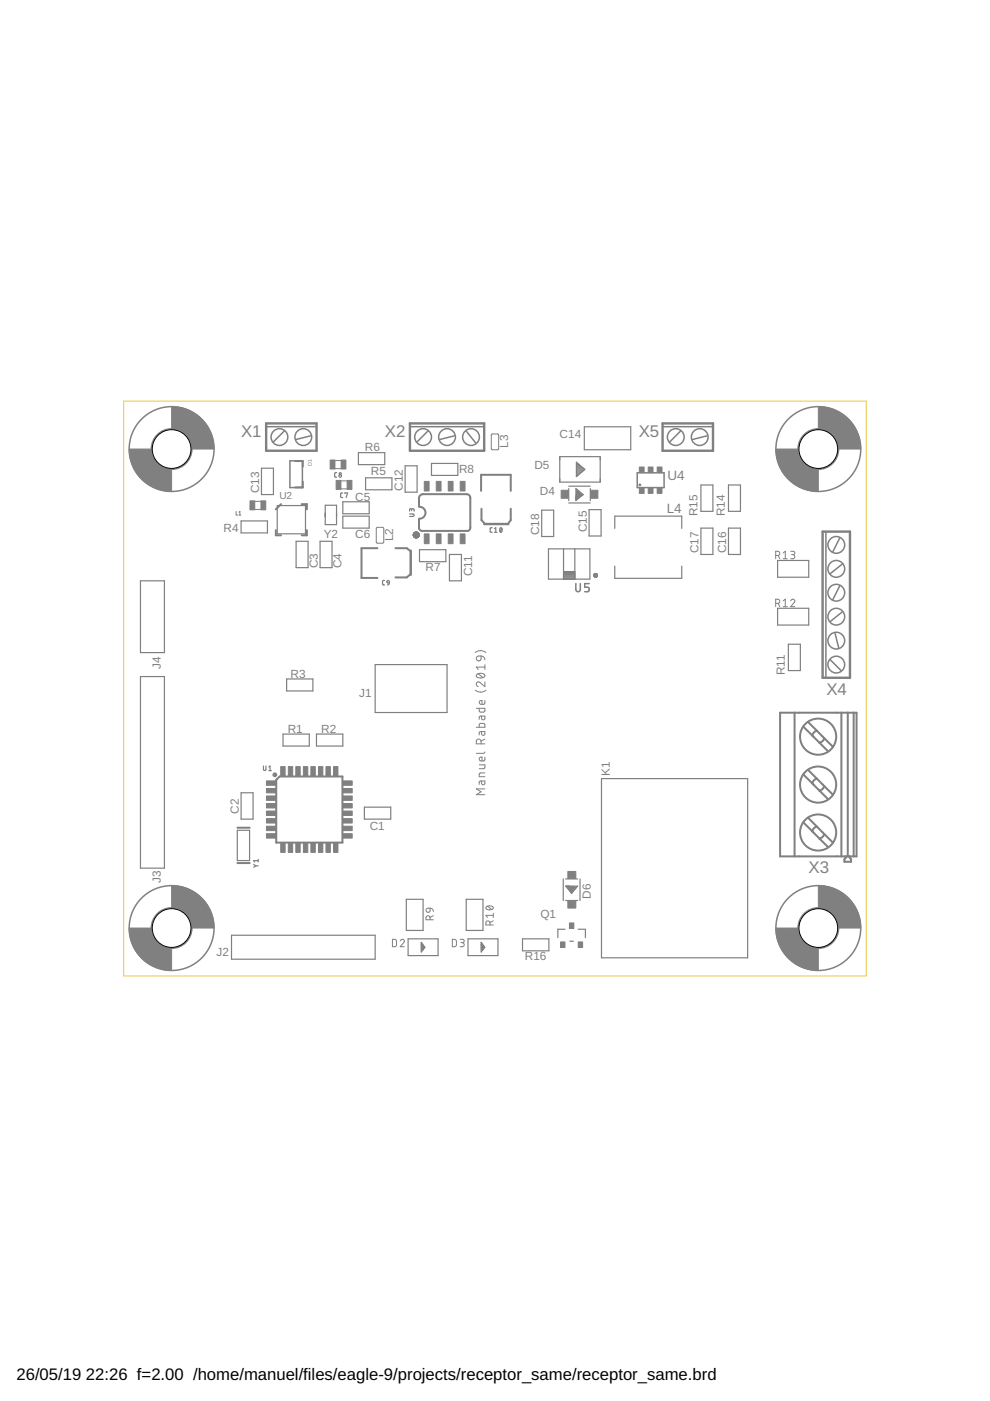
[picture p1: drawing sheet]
<svg xmlns="http://www.w3.org/2000/svg" width="210mm" height="297mm" viewBox="0 0 210 297" stroke-linecap="round" stroke-linejoin="round" font-family="sans-serif">
<g fill="none" stroke="#808080" stroke-width=".25">
<path d="M55.4 99.3h2.6v5.6h-2.6zM76 96h5.6v2.5h-5.6zM85.9 98.8h2.5v5.6h-2.5zM91.5 98.3h5.6v2.5h-5.6zM118.7 96.8h8.6v5.4h-8.6zM122.2 98.7h.9M122.2 98l1.8 1.5-1.8 1.5zM122.2 99.8h1.4M122.2 99.6h1.7M122.2 99.4h1.6M122.2 99.2h1.4M122.2 99h1.1"/>
<path d="M122.2 98.5h.6M122.2 98.3h.4M122.2 98.1h.1M123.9 90.5h9.8v4.9h-9.8zM51.1 110.4h5.6v2.6h-5.6zM58.8 107.2h6v6h-6zM62.8 114.8h2.5v5.6h-2.5zM67.9 114.8h2.5v5.6h-2.5zM69 107.1h2.4v4.1h-2.4zM71.4 100.2l-.4 .2v.7l.4 .1M72.6 104.5l-.4 .2v.7l.4 .1M72.7 109.4h5.6v2.6h-5.6z"/>
<path d="M72.7 106.4h5.6v2.5h-5.6zM73.1 104.6l.6-.1-.3 1M77.5 101.3h5.6v2.5h-5.6zM86.8 109h.9l.1 .2-.1 .3h-.9M87.3 108.1l.1-.2h.3l.1 .5M87.3 108.3l-.1-.4-.1-.1-.2 .1-.1 .5M88.9 116.5h5.6v2.6h-5.6zM95.3 117.6h2.5v5.5h-2.5zM104.4 111.9h-.4l-.1 .2v.7l.5 .1M104.8 112.9h.6M104.8 112.1l.3-.2v1M106.1 111.9a.45 .45 0 0 1 .4 .5 .45 .45 0 0 1-.4 .4l-.2-.4z"/>
<path d="M106.4 112.1l-.4 .5M114.9 108.2h2.5v5.5h-2.5zM116.3 116.4h8.8v6.4h-8.8zM119.5 116.4v6.4M120.6 103.1h4.6M120.6 106.6h4.6M120.6 103.6v2.5M121.9 116.4v6.4M122.1 103.6l1.5 1.3-1.5 1.2zM122.2 101h.1M122.2 100.7h.4M122.2 100.5h.6"/>
<path d="M122.2 100.3h.9M122.2 100.1h1.2M122.6 104.9v-.3l-.2 .5 .5-.2-.5-.5v1l.7-.5-.7-.8-.3 1.5 1.3-.7-1-1.1-.3 2.1 1.5-1M124.9 108.1h2.5v5.5h-2.5zM125.2 103.6v2.5M130.3 112v-2.6h14.2v2.6M148.6 112h2.6v5.6h-2.6zM148.6 102.8h2.6v5.6h-2.6zM154.5 112h2.5v5.6h-2.5zM154.5 102.8h2.5v5.6h-2.5zM164.9 118.8h6.6v3.6h-6.6zM29.8 123.1h5.1v15.3h-5.1z"/>
<path d="M81.5 123.1h-.3l-.1 .2v.6l.4 .1M82.1 123.1h.4l.1 .5h-.5zM82.6 123.6l-.2 .3-.3 .1M119.5 121.2h2.4M119.5 122.7h2.4M119.5 122.5h2.4M119.5 122.3h2.4M119.5 122.1h2.4M119.5 121.8h2.4M119.5 121.6h2.4M119.5 121.4h2.4M125.9 122.1h.8"/>
<path d="M125.9 122.1a.39 .39 0 0 0 .4 .3 .39 .39 0 0 0 .4-.3M125.9 121.8h.8M126 122.3h.5M126.1 121.6h.3M126.5 121.6a.4 .4 0 0 0-.5 .1 .4 .4 0 0 0-.1 .4M126.5 121.6l.2 .5M130.3 120v2.6h14.2v-2.6M164.9 129h6.6v3.5h-6.6zM167.2 136.6h2.5v5.6h-2.5zM29.8 143.4h5.1v40.7h-5.1zM60 155.6h5.6v2.6h-5.6zM60.8 144h5.5v2.5h-5.5z"/>
<path d="M67.1 155.6h5.6v2.6h-5.6zM79.5 140.9h15.3v10.2h-15.3zM50.3 176h2.6v6.5h-2.6zM51.1 168.1h2.6v5.6h-2.6zM55.9 162.4v.8l.2 .2 .3-.2v-.8M57 162.6l.3-.2v1M57 163.4h.5M77.3 171.1h5.5v2.6h-5.5zM127.5 165.1h31v38h-31zM49.1 198.3h30.4v5.1h-30.4zM53.8 183.3l.4 .3M54.2 183.6l-.4 .3"/>
<path d="M54.2 183.6h.5M54.7 182.5h-.9l.2 .3M54.7 182.2v.6M86.1 190.7h3.6v6.6h-3.6zM86.5 199.1h6.4v3.5h-6.4zM89.3 199.8l.8 1-.8 1zM89.3 199.8l.7 1.2-.7-.7 .5 .8-.5-.3 .4 .5h-.4M98.8 190.7h3.6v6.6h-3.6zM99.2 199.1h6.4v3.5h-6.4zM102 199.8l.7 1.2-.7-.7 .5 .8-.5-.3 .4 .5h-.4M102 199.8l.8 1-.8 1zM110.8 199.1h5.6v2.5h-5.6z"/>
<path d="M119.4 186.4v4.5M119.8 197h-1.5v1.8M119.9 187.9h2.6l-1.3 1.5zM119.9 186.4h2.6M119.9 190.9h2.6M120.8 199.6h.8M121.2 188.4h.3l-.6-.3 .3 .5 .5-.5h-1l.5 .8 .8-.8-1.6-.2 .8 1.2 1-1-2-.2 1 1.5M122.6 197h1.5v1.8M123 186.4v4.5"/>
<circle cx="72.1" cy="100.4" r=".21"/>
<circle cx="72.1" cy="100.9" r=".27"/>
</g>
<g fill="none" stroke="#808080" stroke-width=".42">
<path d="M62.6 97.7h1.6v1.2M58.5 112.4v1.1h1.1M59.6 106.9l-1.1 1.1M64 106.9h1.1v1.1M64.2 102.1v1.2h-1.6M65.1 112.4v1.1h-1.1M80 116.2h-3.4v6.3h3.4M83.8 116.2h2.4l.8 .6v4.9l-.8 .7h-2.4M87.1 116.7v5.2M88.8 107.4l.1-2.1 .7-.5h9.6l.4 .3 .1 .4v6.5l-.2 .4-.4 .2h-9.7l-.4-.2-.2-.4v-2M88.9 107.4a1.27 1.27 0 0 1 1.3 1.3 1.27 1.27 0 0 1-1.3 1.3M102 104.1v-3.4h6.3v3.4"/>
<path d="M102.1 107.9v2.4l.7 .8h4.9l.6-.8v-2.4M102.6 111.1h5.2M165.4 151.1h16.2v30.5h-16.2zM168.5 151.1v30.5M170.3 154.1l1.9 1.9M171.3 153.1l1.9 1.8M172.2 156l3.4 3.3M173.2 154.9l-.5 .3-.5 .8M173.2 154.9l1.6 1.6M174.8 156.5l-.3 .5-.8 .5M174.8 156.5l1.8 1.8M178.4 151.1v30.5"/>
<path d="M179.7 151.1v30.5M181 151.1v30.5M50.3 175.5h2.6M58.6 165.3l.7-.7h13.3v14h-14zM170.3 164.2l1.9 1.9M170.3 174.3l1.9 2M171.3 173.4l1.9 1.8M171.3 163.2l1.9 1.9M172.2 176.3l1.5 1.5M172.2 166.1l3.4 3.4M173.2 165.1l-.5 .3-.5 .7M173.2 175.2l-.5 .3-.5 .8"/>
<path d="M173.2 175.2l1.6 1.6M173.2 165.1l1.6 1.6M173.7 177.8l1.9 1.8M174.8 176.8l-.5 .7-.6 .3M174.8 166.7l-.5 .7-.6 .2M174.8 176.8l1.8 1.8M174.8 166.7l1.8 1.8M50.3 183h2.6M179.3 181.6v.2l-.3 .4v.5h1.4v-.5l-.3-.4v-.2"/>
<circle cx="173.5" cy="156.2" r="3.8"/>
<circle cx="58.3" cy="164.3" r=".3"/>
<circle cx="173.5" cy="176.5" r="3.8"/>
<circle cx="173.5" cy="166.3" r="3.8"/>
</g>
<g fill="none" stroke="#808080" stroke-width=".21">
<path d="M71 97.6h1.4M71 99.4h1.4M104.2 92.1l1.3-.1 .2 .2v2.9l-.1 .2-1.2 .1-.2-.2zM50.1 108.4v.8h.3M50.7 109.2h.4M50.7 108.6l.2-.2v.8M54 108h1.4M54 106.3h1.4M72.2 102h1.5M72.2 103.7h1.5M79.8 111.9l1.3-.1 .2 .2 .1 2.9-.2 .2-1.2 .1-.2-.2zM87.6 113.4v.2"/>
<path d="M87.6 113.5h1.3M87.6 113.4h1.3M87.6 113.3v.1M87.6 113.6l.1 .1M87.6 113.6h1.3M87.6 113.3h1.3M87.7 113.2h1.2M87.7 113.2l-.1 .1M87.7 113.7l.1 .2M87.7 113.7h1.1M87.7 113.2h1.1M87.7 113.1h1.1"/>
<path d="M87.8 113l-.1 .2M87.8 113h.9M87.8 113.8h.9M87.8 113.9h.9M87.8 112.9l.6-.1 .2 .1M87.8 112.9v.1M87.8 113.9l.2 .1M87.8 112.9h.8M87.9 113.9h.7M88 114h.1M88 112.9h.5M88 114h.5"/>
<path d="M88.1 114h.3M88.5 114h-.4M88.6 112.9l.2 .1M88.8 113v.2M88.8 113.8h-1.1M88.8 113.2l.1 .1M88.8 113.7l-.3 .3M88.9 113.3v.1M88.9 113.6h-1.2M88.9 113.4l-.1 .3M88.9 113.5h-1.3M164.5 117.8h.4a.45 .45 0 0 0 .4-.5 .45 .45 0 0 0-.4-.4h-.4v1.6"/>
<path d="M165 117.8l.3 .7M166.1 117.2l.4-.3v1.6M166.1 118.5h.8M167.6 116.9h.6a.35 .35 0 0 1 .3 .3 .35 .35 0 0 1-.3 .4h-.4M168.1 117.6a.44 .44 0 0 1 .4 .4 .44 .44 0 0 1-.4 .5h-.5M100.8 138.3a1.77 1.77 0 0 1 2.2 0M101.2 139.2l.8-.1v.6a.51 .51 0 0 1-.8 .3 .51 .51 0 0 1 0-.8zM102 139.1l.6 .2 .2 .6M164.5 127.9h.4a.45 .45 0 0 0 .4-.4 .45 .45 0 0 0-.4-.5h-.4v1.6M165 127.9l.3 .7M166.1 127.4l.4-.4v1.6M166.1 128.6h.8"/>
<path d="M167.6 127.4a.43 .43 0 0 1 .6-.3 .43 .43 0 0 1 .2 .6l-.8 .9h.9M100.8 146.3a1.77 1.77 0 0 0 2.2 0M101 154.2h1.8v-.6l-.3-.2h-.7l-.2 .2v.6M101 150.2h1.8v.6l-.3 .2h-.7l-.2-.2v-.6M101.1 143a1.16 1.16 0 0 1 1.7 .3 1.07 1.07 0 0 1-1.8 0zM101.4 142.9l1 .8M102 157.7v-.5a.51 .51 0 0 0-.5-.5 .51 .51 0 0 0-.5 .5v.5h1.8M102.1 155.1v.5a.35 .35 0 0 0 .4 .3 .35 .35 0 0 0 .3-.3v-.5h-1l-.2 .7M102.1 151.8v.5a.35 .35 0 0 0 .4 .3 .35 .35 0 0 0 .3-.3v-.5h-1l-.2 .2v.5M102.8 159.4l-.3 .3h-1.5M102.8 148.5l-.1 .7-.7 .1a.42 .42 0 0 1-.4-.5 .42 .42 0 0 1 .6-.3v.8M102.8 144.6v1l-1-.9a.5 .5 0 0 0-.8 .2 .5 .5 0 0 0 .4 .7"/>
<path d="M102.8 140.9v1M102.8 156.7l-.8 .4M102.8 141.4h-1.8l.4 .5M101.6 162.2h1.2l-.1 .7-1.1 .1M102.1 165.6v.5a.35 .35 0 0 0 .4 .3 .35 .35 0 0 0 .3-.3v-.5h-1l-.2 .7M102.8 163.9h-1l-.2 .3v.5h1.2M102.8 160.5l-.1 .7-.7 .1a.42 .42 0 0 1-.4-.5 .42 .42 0 0 1 .6-.3v.8M102.8 167.3h-1.8l1 .6-1 .6h1.8M83.2 199.2h.6l.3 .2v1.1l-.3 .2h-.6zM84.9 199.5a.43 .43 0 0 1 .6-.3 .43 .43 0 0 1 .1 .7l-.7 .8h.8M90.4 192.7l.8-.1v.5a.44 .44 0 0 1-.6 .3 .44 .44 0 0 1-.2-.7zM91.2 195v-.4a.43 .43 0 0 0-.4-.5 .43 .43 0 0 0-.5 .5v.4h1.6"/>
<path d="M91.2 192.6l.4 .1 .3 .6M91.9 194.1l-.7 .4M95.9 199.2h.6l.3 .2v1.1l-.3 .2h-.6zM97.6 199.2h.5a.35 .35 0 0 1 .3 .3 .35 .35 0 0 1-.3 .4h-.4M98 199.9a.43 .43 0 0 1 .4 .4 .43 .43 0 0 1-.4 .4h-.4M103.1 192.2a.99 .99 0 0 1 1.5 .3 .94 .94 0 0 1-1.6 0zM103.4 192.1l.8 .7M103.9 196.1v-.4a.43 .43 0 0 0-.4-.5 .43 .43 0 0 0-.5 .5v.4h1.6M104.6 195.2l-.7 .4M104.6 194.1h-1.6l.4 .4M104.6 193.7v.8"/>
</g>
<g fill="none" stroke="#808080" stroke-width=".32">
<path d="M56.7 90.5h10.2M60.3 91.4l-2.3 2.3M61.5 97.7h2.6v5.7h-2.6zM65.8 92.4l-3 .8M87.1 90.5h15.3M90.7 91.4l-2.3 2.3M96.3 92.4l-3 .8M98.8 91.4l2.1 2.5M140.7 90.5h10.2M144.3 91.4l-2.3 2.3M149.9 92.4l-3.1 .8M135.1 100.2h5.7v3.2h-5.7z"/>
<path d="M175.1 112.9v30.6M178.1 114l-1.5 3.1M178.6 119.6l-2.6 2M122.1 123.7v1.3a.48 .48 0 0 0 .5 .5 .48 .48 0 0 0 .4-.5v-1.3M124.9 123.7h-.9v.8h.5a.49 .49 0 0 1 .4 .5 .49 .49 0 0 1-.4 .5h-.5M176 139.9l2.3 2.3M177.1 134.3l.7 3.1M178.1 124.1l-1.5 3.1M178.6 129.7l-2.6 2.1"/>
<circle cx="36.4" cy="95.2" r="9"/>
<circle cx="36.4" cy="95.2" r="4.3"/>
<circle cx="59.2" cy="92.7" r="1.78"/>
<circle cx="64.3" cy="92.7" r="1.78"/>
<circle cx="89.7" cy="92.7" r="1.78"/>
<circle cx="94.8" cy="92.7" r="1.78"/>
<circle cx="99.9" cy="92.7" r="1.78"/>
<circle cx="143.3" cy="92.7" r="1.78"/>
<circle cx="148.4" cy="92.7" r="1.78"/>
<circle cx="173.5" cy="95.2" r="9"/>
<circle cx="173.5" cy="95.2" r="4.3"/>
<circle cx="177.3" cy="115.5" r="1.78"/>
<circle cx="177.3" cy="130.7" r="1.78"/>
<circle cx="177.3" cy="125.7" r="1.78"/>
<circle cx="177.3" cy="135.8" r="1.78"/>
<circle cx="177.3" cy="120.6" r="1.78"/>
<circle cx="177.3" cy="140.9" r="1.78"/>
<circle cx="36.4" cy="196.8" r="9"/>
<circle cx="36.4" cy="196.8" r="4.3"/>
<circle cx="173.5" cy="196.8" r="9"/>
<circle cx="173.5" cy="196.8" r="4.3"/>
</g>
<g fill="#808080" stroke="#808080" stroke-width=".21">
<path d="M27.4 95.2h7.8l.1 .5 .3 .4 .8 .3v7.8a9 9 0 0 1-9-9z" fill-rule="evenodd"/>
<path d="M36.4 86.2a9 9 0 0 1 9 9h-7.9l-.2-.7-.4-.4-.5-.1z" fill-rule="evenodd"/>
<path d="M27.4 196.8h7.8l.1 .5 .3 .4 .8 .2v7.9a9 9 0 0 1-9-9z" fill-rule="evenodd"/>
<path d="M36.4 187.8a9 9 0 0 1 9 9h-7.9l-.1-.5-.3-.4-.7-.3z" fill-rule="evenodd"/>
<path d="M164.5 196.8h7.8l.3 .7 .4 .3 .5 .1v7.9a9 9 0 0 1-9-9z" fill-rule="evenodd"/>
<path d="M173.5 187.8a9 9 0 0 1 9 9h-7.8l-.1-.5-.4-.4-.7-.3z" fill-rule="evenodd"/>
<path d="M164.5 95.2h7.8l.1 .5 .4 .4 .7 .3v7.8a9 9 0 0 1-9-9z" fill-rule="evenodd"/>
<path d="M173.5 86.2a9 9 0 0 1 9 9h-7.8l-.3-.7-.4-.4-.5-.1z" fill-rule="evenodd"/>
<circle cx="135.7" cy="102.8" r=".19"/>
</g>
<path d="M56.4 89.8h10.7v5.8h-10.7zM86.9 89.8h15.8v5.8h-15.8zM140.5 89.8h10.7v5.8h-10.7zM174.4 112.7h5.8v31h-5.8z" fill="none" stroke="#808080" stroke-width=".51"/>
<g fill="#808080" stroke="#808080" stroke-width=".21">
<path d="M71.3 101.9h1v1.9h-1z"/>
<path d="M73.6 101.9h1v1.9h-1z"/>
<path d="M70 97.5h1v1.9h-1z"/>
<path d="M72.3 97.5h1v1.9h-1z"/>
<path d="M125.3 103.9h1.5v1.7h-1.5z"/>
<path d="M119 103.9h1.5v1.7h-1.5z"/>
<path d="M120.4 191.1h1.7v1.4h-1.7z"/>
<path d="M120.4 184.8h1.7v1.4h-1.7z"/>
<path d="M55.3 106.2h1v1.9h-1z"/>
<path d="M53 106.2h1v1.9h-1z"/>
<path d="M120.7 195.7h1v1.2h-1z"/>
<path d="M122.6 199.7h.9v1.2h-.9z"/>
<path d="M118.9 199.7h.9v1.2h-.9z"/>
<path d="M56.5 165.6h2v.9h-2z"/>
<path d="M56.5 167.2h2v.9h-2z"/>
<path d="M56.5 168.8h2v.9h-2z"/>
<path d="M56.5 170.4h2v.9h-2z"/>
<path d="M56.5 172h2v.9h-2z"/>
<path d="M56.5 173.6h2v.9h-2z"/>
<path d="M56.5 175.2h2v.9h-2z"/>
<path d="M56.5 176.8h2v.9h-2z"/>
<path d="M59.5 178.7h1v2h-1z"/>
<path d="M61.1 178.7h1v2h-1z"/>
<path d="M62.7 178.7h.9v2h-.9z"/>
<path d="M64.3 178.7h1v2h-1z"/>
<path d="M65.9 178.7h.9v2h-.9z"/>
<path d="M67.5 178.7h1v2h-1z"/>
<path d="M69.1 178.7h.9v2h-.9z"/>
<path d="M70.7 178.7h.9v2h-.9z"/>
<path d="M72.7 176.8h2v.9h-2z"/>
<path d="M72.7 175.2h2v.9h-2z"/>
<path d="M72.7 173.6h2v.9h-2z"/>
<path d="M72.7 172h2v.9h-2z"/>
<path d="M72.7 170.4h2v.9h-2z"/>
<path d="M72.7 168.8h2v.9h-2z"/>
<path d="M72.7 167.2h2v.9h-2z"/>
<path d="M72.7 165.6h2v.9h-2z"/>
<path d="M70.7 162.5h.9v2h-.9z"/>
<path d="M69.1 162.5h.9v2h-.9z"/>
<path d="M67.5 162.5h1v2h-1z"/>
<path d="M65.9 162.5h.9v2h-.9z"/>
<path d="M64.3 162.5h1v2h-1z"/>
<path d="M62.7 162.5h.9v2h-.9z"/>
<path d="M61.1 162.5h1v2h-1z"/>
<path d="M59.5 162.5h1v2h-1z"/>
<path d="M90 113.2h1v2.1h-1z"/>
<path d="M92.5 113.2h1v2.1h-1z"/>
<path d="M95 113.2h1.1v2.1h-1.1z"/>
<path d="M97.6 113.2h1v2.1h-1z"/>
<path d="M92.5 102.1h1v2h-1z"/>
<path d="M95 102.1h1.1v2h-1.1z"/>
<path d="M97.6 102.1h1v2h-1z"/>
<path d="M90 102.1h1v2h-1z"/>
<path d="M135.6 103.4h1v1.2h-1z"/>
<path d="M137.4 103.4h1.1v1.2h-1.1z"/>
<path d="M139.3 103.4h1.1v1.2h-1.1z"/>
<path d="M139.3 99h1.1v1.2h-1.1z"/>
<path d="M137.4 99h1.1v1.2h-1.1z"/>
<path d="M135.6 99h1v1.2h-1z"/>
</g>
<g fill="none" stroke="#808080" stroke-width=".93">
<circle cx="36.4" cy="95.2" r="1.52"/>
<circle cx="173.5" cy="95.2" r="1.52"/>
<circle cx="36.4" cy="196.8" r="1.52"/>
<circle cx="173.5" cy="196.8" r="1.52"/>
</g>
<g fill="none" stroke="#eec643" stroke-width=".21">
<path d="M26.2 85h157.5v121.9h-157.5z"/>
<circle cx="36.4" cy="95.2" r="4.1"/>
</g>
<circle cx="36.4" cy="95.2" r="4.1" fill="#fff" stroke="#000" stroke-width=".21"/>
<circle cx="36.4" cy="196.8" r="4.1" fill="none" stroke="#eec643" stroke-width=".21"/>
<circle cx="36.4" cy="196.8" r="4.1" fill="#fff" stroke="#000" stroke-width=".21"/>
<circle cx="173.5" cy="196.8" r="4.1" fill="none" stroke="#eec643" stroke-width=".21"/>
<circle cx="173.5" cy="196.8" r="4.1" fill="#fff" stroke="#000" stroke-width=".21"/>
<circle cx="173.5" cy="95.2" r="4.1" fill="none" stroke="#eec643" stroke-width=".21"/>
<circle cx="173.5" cy="95.2" r="4.1" fill="#fff" stroke="#000" stroke-width=".21"/>
<g font-size="3.6" fill="#808080">
<text x="51.1" y="92.7">X1</text>
<text x="81.6" y="92.7">X2</text>
<text x="135.4" y="92.7">X5</text>
<text x="175.2" y="147.3">X4</text>
<text x="171.4" y="185.2">X3</text>
</g>
<g font-size="3.5">
<text x="3.5" y="292.5">26/05/19</text>
<text x="18.2" y="292.5">22:26 f=2.00 /home/manuel/files/eagle-9/projects/receptor_same/receptor_same.brd</text>
</g>
<g font-size="2.9" fill="#808080">
<text x="141.5" y="101.7">U4</text>
<text x="141.3" y="108.8">L4</text>
</g>
<g font-size="2.5" fill="#808080">
<text x="77.4" y="95.7">R6</text>
<text x="107.7" y="95" transform="rotate(-90 107.7 95)">L3</text>
<text x="118.7" y="92.9">C14</text>
<text x="78.6" y="100.8">R5</text>
<text x="97.3" y="100.3">R8</text>
<text x="113.3" y="99.5">D5</text>
<text x="54.9" y="104.6" transform="rotate(-90 54.9 104.6)">C13</text>
<text x="75.3" y="106.1">C5</text>
<text x="85.4" y="104.1" transform="rotate(-90 85.4 104.1)">C12</text>
<text x="114.5" y="104.9">D4</text>
<text x="47.4" y="112.7">R4</text>
<text x="68.6" y="114">Y2</text>
<text x="75.3" y="114">C6</text>
<text x="114.3" y="113.5" transform="rotate(-90 114.3 113.5)">C18</text>
<text x="124.4" y="112.9" transform="rotate(-90 124.4 112.9)">C15</text>
<text x="147.9" y="109.4" transform="rotate(-90 147.9 109.4)">R15</text>
<text x="153.7" y="109.4" transform="rotate(-90 153.7 109.4)">R14</text>
<text x="83.4" y="114.8" transform="rotate(-90 83.4 114.8)">L2</text>
<text x="148.1" y="117.3" transform="rotate(-90 148.1 117.3)">C17</text>
<text x="153.9" y="117.3" transform="rotate(-90 153.9 117.3)">C16</text>
<text x="67.4" y="120.5" transform="rotate(-90 67.4 120.5)">C3</text>
<text x="72.4" y="120.5" transform="rotate(-90 72.4 120.5)">C4</text>
<text x="90.2" y="121.1">R7</text>
<text x="100.1" y="122.2" transform="rotate(-90 100.1 122.2)">C11</text>
<text x="34.1" y="141.8" transform="rotate(-90 34.1 141.8)">J4</text>
<text x="61.6" y="143.7">R3</text>
<text x="166.4" y="143.2" transform="rotate(-90 166.4 143.2)">R11</text>
<text x="76.1" y="147.8">J1</text>
<text x="61" y="155.4">R1</text>
<text x="68.1" y="155.4">R2</text>
<text x="129.3" y="164.5" transform="rotate(-90 129.3 164.5)">K1</text>
<text x="50.6" y="172.5" transform="rotate(-90 50.6 172.5)">C2</text>
<text x="78.4" y="175.9">C1</text>
<text x="34.1" y="187.2" transform="rotate(-90 34.1 187.2)">J3</text>
<text x="125.3" y="190.6" transform="rotate(-90 125.3 190.6)">D6</text>
<text x="114.6" y="194.7">Q1</text>
<text x="45.9" y="202.6">J2</text>
<text x="111.3" y="203.6">R16</text>
</g>
<text font-size="2.1" fill="#808080" x="59.2" y="105.9">U2</text>
<text font-size="1.1" fill="#808080" x="66.1" y="98.8" transform="rotate(-90 66.1 98.8)">D1</text>
</svg>
